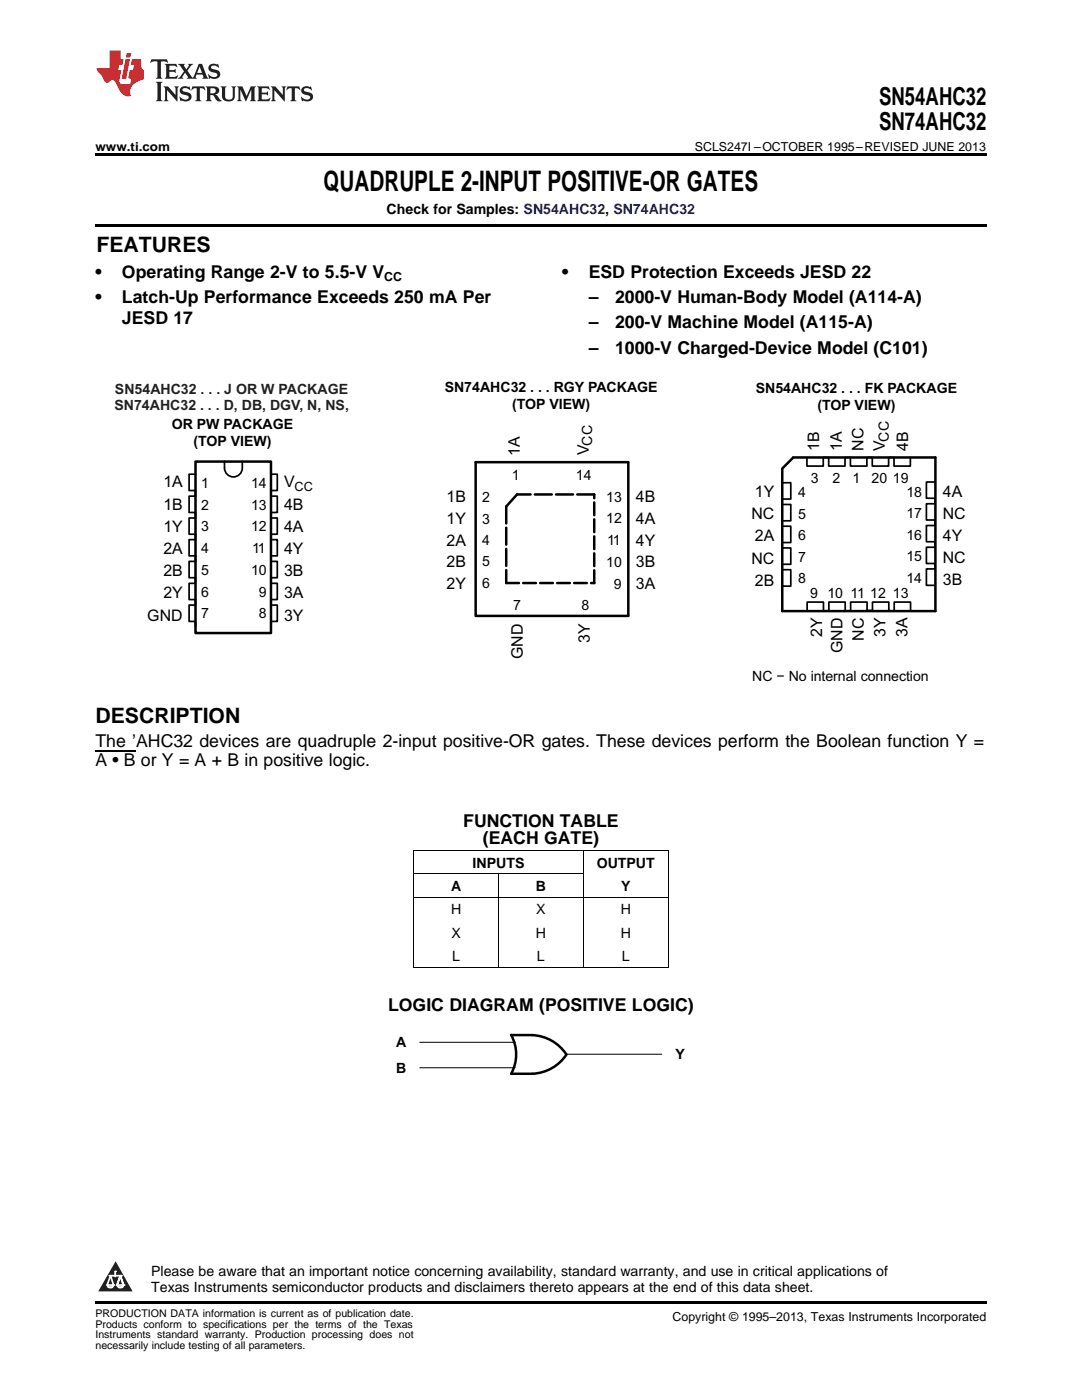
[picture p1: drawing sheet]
<svg xmlns="http://www.w3.org/2000/svg" width="216mm" height="279mm" viewBox="0 0 216 279" stroke-linecap="round" stroke-linejoin="round" font-family="sans-serif">
<path d="M19 259.7h177.8v.5h-177.8z" fill="#000"/>
<path d="M23.1 251.7l3.4 6h-6.9z" fill="#231f20"/>
<path d="M21.4 256.5h1.2l-.3 .5h-.3a.55 .55 0 0 1-.6-.5z" fill-rule="evenodd" fill="#fff"/>
<path d="M21.4 256.5h1.2l-.3 .5h-.3a.55 .55 0 0 1-.6-.5z" fill="none" stroke="#231f20" stroke-width=".34"/>
<path d="M21.4 256.5h1.2l-.3 .5h-.5z" fill="none" stroke="#fff" stroke-width=".34"/>
<path d="M23 254.7h.1" fill="none" stroke="#fff" stroke-width=".34"/>
<path d="M23 253.7v1z" fill="#fff"/>
<path d="M23 253.7v1z" fill="none" stroke="#fff" stroke-width=".34"/>
<circle cx="23" cy="253.7" r=".17" fill="#fff"/>
<path d="M21.9 254.6h.1" fill="none" stroke="#fff" stroke-width=".34"/>
<path d="M21.9 254.6h2.3z" fill="#fff"/>
<path d="M21.9 254.6h2.3z" fill="none" stroke="#fff" stroke-width=".34"/>
<circle cx="24.2" cy="254.6" r=".17" fill="#fff"/>
<path d="M23.3 256.5h.1" fill="none" stroke="#fff" stroke-width=".34"/>
<path d="M24 254.6l-.7 1.9z" fill="#fff"/>
<path d="M24 254.6l-.7 1.9z" fill="none" stroke="#fff" stroke-width=".34"/>
<path d="M24 254.6l.7 1.9z" fill="#fff"/>
<path d="M24 254.6l.7 1.9z" fill="none" stroke="#fff" stroke-width=".34"/>
<path d="M24.6 256.5h.1" fill="none" stroke="#fff" stroke-width=".34"/>
<circle cx="21.4" cy="256.5" r=".17" fill="#fff"/>
<path d="M22.1 254.6l-.7 1.9z" fill="#fff"/>
<path d="M22.1 254.6l-.7 1.9z" fill="none" stroke="#fff" stroke-width=".34"/>
<path d="M22.1 254.6l.5 1.9z" fill="#fff"/>
<path d="M22.1 254.6l.5 1.9z" fill="none" stroke="#fff" stroke-width=".34"/>
<circle cx="22.6" cy="256.5" r=".17" fill="#fff"/>
<path d="M23.4 256.5h1.3a.65 .65 0 0 1-.7 .5 .65 .65 0 0 1-.6-.5z" fill-rule="evenodd" fill="#fff"/>
<path d="M23.4 256.5h1.3a.65 .65 0 0 1-.7 .5 .65 .65 0 0 1-.6-.5z" fill="none" stroke="#231f20" stroke-width=".34"/>
<path d="M23.4 256.5h1.3l-.4 .5h-.6z" fill="none" stroke="#fff" stroke-width=".34"/>
<path d="M23.3 256.5h.1" fill="none" stroke="#fff" stroke-width=".34"/>
<circle cx="24.7" cy="256.5" r=".17" fill="#fff"/>
<path d="M82.5 179h50.8M82.5 174.4h33.9M82.5 169.7h50.8M82.6 169.8v23.2M99.4 174.4v18.6M116.4 169.8v23.2M133.3 169.8v23.2M82.5 193h50.8M83.8 208h19M83.8 213.1h19M113 210.4h19" fill="none" stroke="#000" stroke-width=".2"/>
<path d="M39 92.1h15.1v34.2h-15.1zM94.9 92.2h30.5v30.7h-30.5zM158.3 91.3l-2.2 2.2v28.5h30.5M158.3 91.3h28.3M186.7 91.3v30.7M102 206.5a8 8 0 0 1 0 7.8M102 206.6h4.2a8.6 8.6 0 0 1 6.8 3.8M102 214.3h4.2M113 210.5a8.6 8.6 0 0 1-6.8 3.8" fill="none" stroke="#000" stroke-width=".5"/>
<path d="M39 94.6h-1.3v3.3h1.3v1.1h-1.3v3.3h1.3v1.1h-1.3v3.2h1.3v1.1h-1.3v3.2h1.3v1.1M44.8 92.1a2.59 2.59 0 0 0 .9 2.8 1.78 1.78 0 0 0 2.7-1.5v-1.3M54.1 94.6h1.2v3.3h-1.2v1.1h1.2v3.3h-1.2v1.1h1.2v3.2h-1.2v1.1h1.2v3.2h-1.2v1.1M156.1 96.3h1.7v3.3h-1.7v1.1h1.7v3.2h-1.7v1.1h1.7v3.3h-1.7v1.1h1.7v3.2h-1.7v1.1h1.7v3.3h-1.7M161 91.3v1.7h3.3v-1.7h1.1v1.7h3.2v-1.7h1.1v1.7h3.3v-1.7h1.1v1.7h3.2v-1.7h1.1v1.7h3.3v-1.7M186.6 96.2h-1.7v3.2h1.7v1.1h-1.7v3.3h1.7v1.1h-1.7v3.2h1.7v1.1h-1.7v3.3h1.7v1h-1.7v3.3h1.7M39 112h-1.3v3.3h1.3v1.1h-1.3v3.3h1.3v1.1h-1.3v3.2h1.3v1.1M54.1 112h1.2v3.3h-1.2v1.1h1.2v3.3h-1.2v1.1h1.2v3.2h-1.2v1.1M161.1 121.9v-1.7h3.2v1.7h1.1v-1.7h3.3v1.7h1v-1.7h3.3v1.7h1.1v-1.7h3.3v1.7h1v-1.7h3.3v1.7M172.9 121.8h1.1" fill="none" stroke="#000" stroke-width=".34"/>
<path d="M103.2 98.7l-2.2 2.4M118.6 98.7h-15.4M101 101.1v15.3" fill="none" stroke="#000" stroke-width=".5" stroke-dasharray="3.4 .8"/>
<path d="M101 116.4h17.6M118.6 116.4v-17.7" fill="none" stroke="#000" stroke-width=".5" stroke-dasharray="2.5 .8"/>
<path d="M19 30.6h177.8v.5h-177.8zM19 44.7h177.8v.5h-177.8z" fill="#000"/>
<path d="M30.2 11.8l-.2 .8a1.31 1.31 0 0 1 1.4-.3v2.9l-.3 .5h1.3l-.3-.5v-2.7l.3-.3a1.09 1.09 0 0 1 1.1 .4l-.2-.8zM32.9 12.8l.3 .4v2l-.3 .5h2.4l.2-.7a1.48 1.48 0 0 1-1.7 .3v-1l1 .1 .2 .2v-.9l-.2 .3h-1v-.7l.2-.2a1.73 1.73 0 0 1 1.4 .3l-.2-.6zM35.5 12.8l1.2 1.4-.7 1-.5 .5h1.1l-.2-.3 .5-.9 .6 .9-.2 .3h2l-.3-.3 .2-.5h1.2l.2 .5-.2 .3h1.2l-.3-.4-1-2.5h-.6l-1.3 2.7-1-1.4 1.1-1.3h-1l.2 .2-.5 .9-.5-.9 .2-.2zM39.8 13.3l.5 1.3h-1zM41.9 12.9a.83 .83 0 0 0-.3 1 .83 .83 0 0 0 .8 .5l.8 .2 .2 .3a1 1 0 0 1-1 .5 1 1 0 0 1-.8-.6l.1 .9 .2-.1a1.65 1.65 0 0 0 2-.5 .89 .89 0 0 0-.8-1.2l-.8-.2-.2-.3a.91 .91 0 0 1 1.6 .2l-.2-.8h-.4a1.34 1.34 0 0 0-1.2 .1zM31.1 16.3l.3 .5v2.9l-.3 .5h1.3l-.3-.5v-2.9l.3-.5zM32.7 17.2l.2 .5v2l-.2 .5h.9l-.3-.5 .1-1.7 2 2.2v-2.5l.3-.5h-.9l.2 .3v1.4l-1.5-1.7zM36.2 17.4a.83 .83 0 0 0-.3 .9 .83 .83 0 0 0 .8 .6l.8 .2 .2 .3a1 1 0 0 1-1 .5 1 1 0 0 1-.8-.6l.1 .9 .2-.1a1.66 1.66 0 0 0 2-.5 .89 .89 0 0 0-.9-1.2l-.7-.2-.2-.3a.91 .91 0 0 1 1.6 .2l-.2-.9-.4 .1a1.36 1.36 0 0 0-1.2 .1zM38.4 17.2l-.2 .9a.61 .61 0 0 1 1.1-.3v1.9l-.4 .5h1.3l-.3-.5v-1.9l.2-.2a.81 .81 0 0 1 .8 .5l-.1-.9zM41 17.2l.3 .5v2l-.3 .5h1.3l-.3-.3v-.9a.72 .72 0 0 1 .9 .6 .85 .85 0 0 0 1.4 .5l-.5-.3-.5-.7-.3-.3a.78 .78 0 0 0 .7-.7 .78 .78 0 0 0-.7-.8zM42 17.7l.2-.1a.6 .6 0 0 1 .7 .1 .6 .6 0 0 1 .1 .7l-.2 .2h-.8zM44 17.2l.3 .3a3.4 3.4 0 0 0 .3 2.4 1.57 1.57 0 0 0 2.2-.3l.1-2.1 .2-.3h-1l.3 .5v1.5a.76 .76 0 0 1-.7 .7 .76 .76 0 0 1-.8-.7v-1.5l.3-.5zM47.3 17.2l.3 .5v2l-.3 .5h.9l-.2-.5v-1.8l1 2.3 1.1-2.3v1.8l-.2 .5h1.2l-.3-.5v-2l.3-.5h-1.1l-.8 2-.8-2zM51.3 17.2l.3 .5v2l-.3 .5h2.4l.2-.7a1.49 1.49 0 0 1-1.6 .3l-.1-1h1l.3 .3v-.9l-.3 .3h-1v-.7l.3-.2a1.73 1.73 0 0 1 1.4 .3l-.3-.7zM54.1 17.2l.3 .5v2l-.3 .5h1l-.4-.5 .1-1.7 2 2.2v-2.5l.3-.5h-.9l.2 .3v1.4l-1.5-1.7zM57.4 17.2l-.2 .9a.8 .8 0 0 1 1-.5v2.1l-.3 .5h1.3l-.4-.5v-1.9l.2-.2a.81 .81 0 0 1 .9 .5l-.2-.9zM60.4 17.4a.83 .83 0 0 0-.3 .9 .83 .83 0 0 0 .8 .6l.8 .2 .2 .3a1 1 0 0 1-1 .5 1 1 0 0 1-.8-.6l.2 .9 .1-.1a1.66 1.66 0 0 0 2-.5 .89 .89 0 0 0-.8-1.2l-.8-.2-.2-.3a.91 .91 0 0 1 1.6 .2l-.2-.9-.3 .1a1.35 1.35 0 0 0-1.3 .1z" fill="#231f20"/>
<path d="M21.9 10.1v3.5h-2.6a2.13 2.13 0 0 0 .9 1.4l.4 .6a.94 .94 0 0 0 1.1 .9 .75 .75 0 0 1 .6-.5 .75 .75 0 0 1 .7 .4l.5 1a2.1 2.1 0 0 0 2.6 1.7 2.2 2.2 0 0 1 1.7-3l.9-.3v-1.8a1.16 1.16 0 0 1-.5-1v-1.2h-1.9l-.2 1.2h.7l-.3 1h-.6l-.3 1.3v.3l.6 .1-.2 1.1h-.9a.93 .93 0 0 1-1.3-.8l.4-2h-.6l.2-1h.6l.3-1.2h-.6v-1.7zM25.1 11.8l-.8 3.9h.9l.7-3.9zM25.3 10.6l-.2 .9h.9l.2-.9z" fill="#ee1d23"/>
<path d="M19 149.8h8.1" fill="none" stroke="#000" stroke-width=".25"/>
<text font-size="5.6" x="64.6" y="38.1">QUADRUPLE 2-INPUT POSITIVE-OR GATES</text>
<g font-size="4.9">
<text x="175.4" y="21">SN54AHC32</text>
<text x="175.4" y="25.9">SN74AHC32</text>
</g>
<g font-size="4.2">
<text x="19.2" y="50.3">FEATURES</text>
<text x="19" y="144.4">DESCRIPTION</text>
</g>
<g font-size="3.5">
<text x="19" y="55.4">•</text>
<text x="24.3" y="55.4">Operating Range 2-V to 5.5-V V</text>
<text x="112.2" y="55.4">•</text>
<text x="117.5" y="55.4">ESD Protection Exceeds JESD 22</text>
<text x="19" y="60.5">•</text>
<text x="24.3" y="60.5">Latch-Up Performance Exceeds 250 mA Per</text>
<text x="24.3" y="64.7">JESD 17</text>
<text x="117.5" y="60.5">–</text>
<text x="117.5" y="65.5">–</text>
<text x="122.7" y="60.5">2000-V Human-Body Model (A114-A)</text>
<text x="122.7" y="65.5">200-V Machine Model (A115-A)</text>
<text x="117.5" y="70.6">–</text>
<text x="122.7" y="70.6">1000-V Charged-Device Model (C101)</text>
<text x="19" y="149.1">The ’AHC32 devices are quadruple 2-input positive-OR gates. These devices perform the Boolean function Y =</text>
<text x="19" y="153">A • B or Y = A + B in positive logic.</text>
<text x="92.4" y="165">FUNCTION TABLE</text>
<text x="96.3" y="168.5">(EACH GATE)</text>
<text x="77.4" y="201.9">LOGIC DIAGRAM (POSITIVE LOGIC)</text>
</g>
<g font-size="3.2">
<text x="163.5" y="89.9" transform="rotate(-90 163.5 89.9)">1B</text>
<text x="168" y="89.9" transform="rotate(-90 168 89.9)">1A</text>
<text x="172.3" y="89.9" transform="rotate(-90 172.3 89.9)">NC</text>
<text x="176.6" y="89.9" transform="rotate(-90 176.6 89.9)">V</text>
<text x="181.2" y="89.9" transform="rotate(-90 181.2 89.9)">4B</text>
<text x="103.8" y="91" transform="rotate(-90 103.8 91)">1A</text>
<text x="117.5" y="90.9" transform="rotate(-90 117.5 90.9)">V</text>
<text x="32.6" y="97.3">1A</text>
<text x="32.6" y="101.7">1B</text>
<text x="56.7" y="101.7">4B</text>
<text x="56.7" y="97.3">V</text>
<text x="89.1" y="100.1">1B</text>
<text x="126.9" y="100.1">4B</text>
<text x="150.7" y="99.2">1Y</text>
<text x="188.1" y="99.1">4A</text>
<text x="32.6" y="106.2">1Y</text>
<text x="56.7" y="106.2">4A</text>
<text x="89.1" y="104.5">1Y</text>
<text x="126.9" y="104.5">4A</text>
<text x="149.9" y="103.6">NC</text>
<text x="188.1" y="103.5">NC</text>
<text x="188.1" y="108">4Y</text>
<text x="32.6" y="110.6">2A</text>
<text x="56.7" y="110.6">4Y</text>
<text x="89.1" y="108.9">2A</text>
<text x="89.1" y="113.2">2B</text>
<text x="126.9" y="108.9">4Y</text>
<text x="126.9" y="113.3">3B</text>
<text x="149.9" y="112.5">NC</text>
<text x="150.7" y="108.1">2A</text>
<text x="188.1" y="112.4">NC</text>
<text x="32.6" y="115">2B</text>
<text x="32.6" y="119.4">2Y</text>
<text x="56.7" y="115">3B</text>
<text x="56.7" y="119.4">3A</text>
<text x="89.1" y="117.6">2Y</text>
<text x="126.9" y="117.6">3A</text>
<text x="150.7" y="116.9">2B</text>
<text x="188.1" y="116.8">3B</text>
<text x="29.4" y="123.9">GND</text>
<text x="56.7" y="123.9">3Y</text>
<text x="104.3" y="131.5" transform="rotate(-90 104.3 131.5)">GND</text>
<text x="117.7" y="128.2" transform="rotate(-90 117.7 128.2)">3Y</text>
<text x="164.1" y="127.1" transform="rotate(-90 164.1 127.1)">2Y</text>
<text x="168.1" y="130.3" transform="rotate(-90 168.1 130.3)">GND</text>
<text x="172.4" y="127.9" transform="rotate(-90 172.4 127.9)">NC</text>
<text x="176.7" y="127.1" transform="rotate(-90 176.7 127.1)">3Y</text>
<text x="181.1" y="127.1" transform="rotate(-90 181.1 127.1)">3A</text>
</g>
<g font-size="2.8">
<text x="77.2" y="42.7">Check for Samples: SN54AHC32, SN74AHC32</text>
<text x="88.7" y="78.2">SN74AHC32 . . . RGY PACKAGE</text>
<text x="102.2" y="81.7">(TOP VIEW)</text>
<text x="150.8" y="78.4">SN54AHC32 . . . FK PACKAGE</text>
<text x="163.1" y="81.9">(TOP VIEW)</text>
<text x="34.3" y="85.5">OR PW PACKAGE</text>
<text x="38.6" y="89">(TOP VIEW)</text>
<text x="118.1" y="88.9" transform="rotate(-90 118.1 88.9)">CC</text>
<text x="177.4" y="88.1" transform="rotate(-90 177.4 88.1)">CC</text>
<text x="102.1" y="95.7">1</text>
<text x="114.9" y="95.7">14</text>
<text x="40.1" y="97.4">1</text>
<text x="40.1" y="101.7">2</text>
<text x="50.1" y="97.4">14</text>
<text x="50.1" y="101.7">13</text>
<text x="96.2" y="100.2">2</text>
<text x="121" y="100.1">13</text>
<text x="159.2" y="99.3">4</text>
<text x="161.8" y="96.5">3</text>
<text x="166.1" y="96.5">2</text>
<text x="170.1" y="96.5">1</text>
<text x="173.9" y="96.5">20 19</text>
<text x="180.9" y="99.2">18</text>
<text x="40.1" y="106.1">3</text>
<text x="50.1" y="106.1">12</text>
<text x="96.2" y="104.5">3</text>
<text x="121" y="104.5">12</text>
<text x="159.2" y="103.6">5</text>
<text x="159.2" y="107.8">6</text>
<text x="180.9" y="103.4">17</text>
<text x="180.9" y="107.7">16</text>
<text x="40.1" y="110.4">4</text>
<text x="50.3" y="110.4">11</text>
<text x="96.2" y="108.8">4</text>
<text x="96.2" y="113.1">5</text>
<text x="121" y="113.1">10</text>
<text x="121.2" y="108.8">11</text>
<text x="159.2" y="112.1">7</text>
<text x="180.9" y="112">15</text>
<text x="40.1" y="114.7">5</text>
<text x="40.1" y="119.1">6</text>
<text x="50.1" y="114.7">10</text>
<text x="51.7" y="119.1">9</text>
<text x="96.2" y="117.3">6</text>
<text x="122.5" y="117.5">9</text>
<text x="159.2" y="116.4">8</text>
<text x="161.7" y="119.3">9 10 11 12 13</text>
<text x="180.9" y="116.3">14</text>
<text x="40.1" y="123.4">7</text>
<text x="51.7" y="123.4">8</text>
<text x="102.4" y="121.8">7</text>
<text x="116" y="121.8">8</text>
<text x="150.1" y="135.9">NC − No internal connection</text>
<text x="94.3" y="173.1">INPUTS</text>
<text x="119.1" y="173.1">OUTPUT</text>
<text x="90" y="177.8">A</text>
<text x="106.9" y="177.8">B</text>
<text x="123.9" y="177.8">Y</text>
<text x="90" y="182.5">H</text>
<text x="107" y="182.5">X</text>
<text x="123.9" y="182.5">H</text>
<text x="90.1" y="187.1">X</text>
<text x="90.2" y="191.8">L</text>
<text x="106.9" y="187.1">H</text>
<text x="107.1" y="191.8">L</text>
<text x="123.9" y="187.1">H</text>
<text x="124.1" y="191.8">L</text>
<text x="79" y="209">A</text>
<text x="79" y="214.1">B</text>
<text x="134.8" y="211.4">Y</text>
<text x="30.2" y="254.7">Please be aware that an important notice concerning availability, standard warranty, and use in critical applications of</text>
<text x="30.2" y="257.9">Texas Instruments semiconductor products and disclaimers thereto appears at the end of this data sheet.</text>
</g>
<g font-size="2.8" fill="#231f20">
<text x="22.8" y="81.9">SN74AHC32 . . . D, DB, DGV, N, NS,</text>
<text x="22.9" y="78.7">SN54AHC32 . . . J OR W PACKAGE</text>
</g>
<g font-size="2.5">
<text x="19" y="30.1">www.ti.com</text>
<text x="138.6" y="30.1">SCLS247I –OCTOBER 1995–REVISED JUNE 2013</text>
<text x="76.7" y="56.1">CC</text>
<text x="58.8" y="97.9">CC</text>
<text x="134.2" y="263.6">Copyright © 1995–2013, Texas Instruments Incorporated</text>
</g>
<g font-size="2.1">
<text x="19" y="262.9">PRODUCTION DATA information is current as of publication date.</text>
<text x="19" y="265">Products conform to specifications per the terms of the Texas</text>
<text x="19" y="267.1">Instruments standard warranty. Production processing does not</text>
<text x="19" y="269.2">necessarily include testing of all parameters.</text>
</g>
<text font-size=".4" fill="#fff" x="19" y="50.2">1</text>
</svg>
